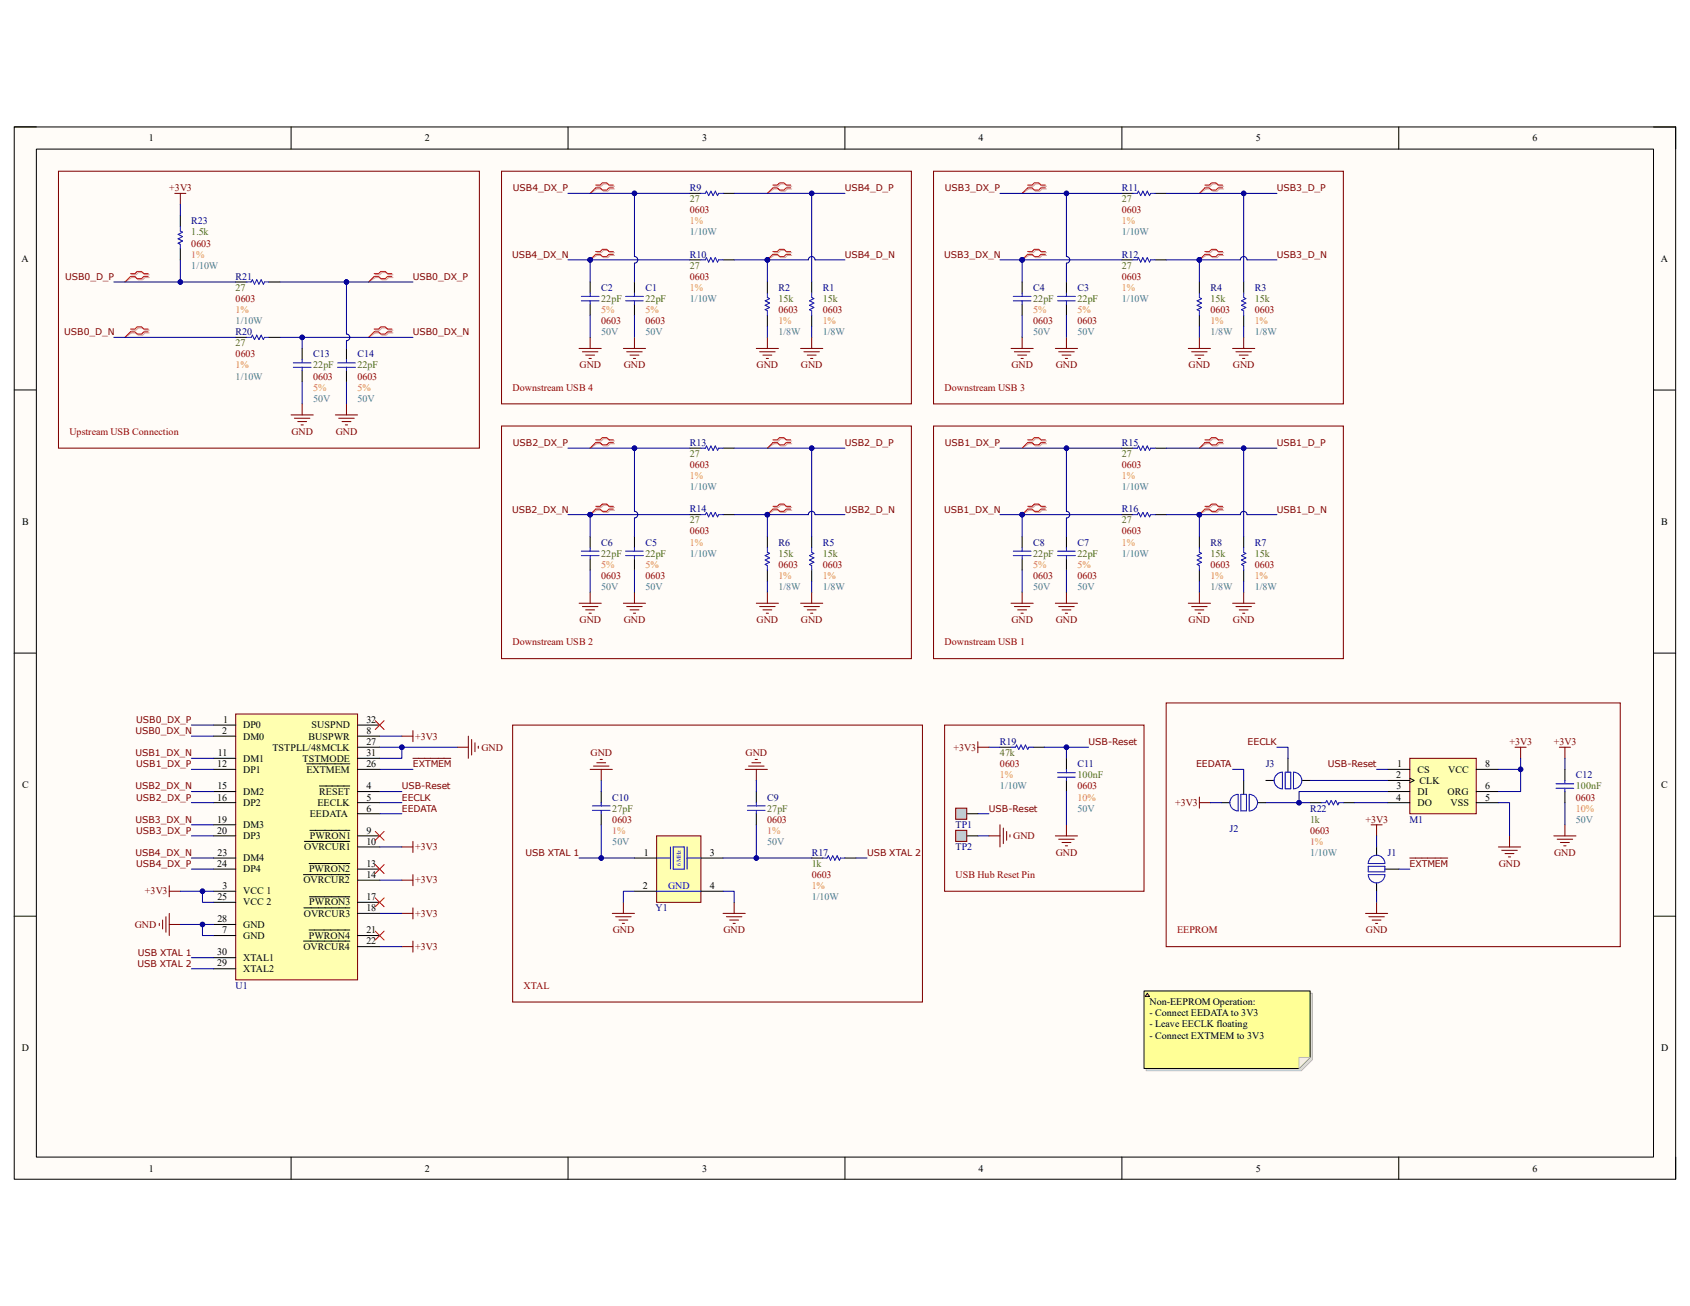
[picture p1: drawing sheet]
<svg xmlns="http://www.w3.org/2000/svg" width="279mm" height="216mm" viewBox="0 0 279 216" stroke-linecap="round" stroke-linejoin="round" font-family="sans-serif">
<path d="M2.3 21h274.7v173.9h-274.7z" fill-rule="evenodd" fill="#fffcf8"/>
<path d="M2.3 21h274.7v173.9h-274.7z" fill="none" stroke="#000" stroke-width=".17"/>
<path d="M6 24.6h267.4v166.7h-267.4z" fill-rule="evenodd" fill="#fffcf8"/>
<g fill="none" stroke="#000" stroke-width=".17">
<path d="M2.3 21h3.7M6 24.6h267.4v166.7h-267.4zM48.1 21v3.6M93.9 21v3.6M139.7 21v3.6M185.5 21v3.6M231.2 21v3.6M273.4 21h3.6v3.6M2.3 64.5h3.7M273.4 64.5h3.6M2.3 108h3.7M273.4 108h3.6"/>
<path d="M2.3 151.5h3.7M273.4 151.5h3.6M48.1 191.3v3.6M93.9 191.3v3.6M139.7 191.3v3.6M185.5 191.3v3.6M231.2 191.3v3.6M277 191.3v3.6"/>
</g>
<path d="M39 118h20.1v44h-20.1z" fill-rule="evenodd" fill="#ffffb0"/>
<g fill="none" stroke="#800000" stroke-width=".17">
<path d="M9.7 28.3h69.6v45.8h-69.6zM28.9 32h1.8M29.8 32v1.8M82.9 28.3h67.8v38.5h-67.8zM154.3 28.3h67.8v38.5h-67.8zM95.7 57.6h3.7M96.3 58.2h2.5M96.8 58.7h1.5M97.4 59.3h.4M97.6 55.8v1.8M103.1 57.6h3.6M103.6 58.2h2.6"/>
<path d="M104.2 58.7h1.4M104.7 59.3h.4M104.9 55.8v1.8M125 57.6h3.7M125.6 58.2h2.5M126.1 58.7h1.5M126.7 59.3h.3M126.9 55.8v1.8M132.4 57.6h3.6M132.9 58.2h2.6M133.5 58.7h1.4M134 59.3h.4"/>
<path d="M134.2 55.8v1.8M167.2 57.6h3.6M167.7 58.2h2.6M168.3 58.7h1.4M168.8 59.3h.4M169 55.8v1.8M174.5 57.6h3.6M175 58.2h2.6M175.6 58.7h1.4M176.1 59.3h.4M176.3 55.8v1.8M196.5 57.6h3.6"/>
<path d="M197 58.2h2.6M197.6 58.7h1.4M198.1 59.3h.4M198.3 55.8v1.8M203.8 57.6h3.6M204.3 58.2h2.6M204.9 58.7h1.4M205.4 59.3h.4M205.6 55.8v1.8M48.1 68.6h3.7M48.7 69.1h2.5M49.2 69.7h1.5"/>
<path d="M49.8 70.2h.3M50 66.8v1.8M55.4 68.6h3.7M56 69.1h2.6M56.5 69.7h1.5M57.1 70.2h.4M57.3 66.8v1.8M39 118h20.1v44h-20.1zM66.4 121.7h1.9M68.3 120.8v1.8M68.3 139.1v1.8M75.6 123.5h1.8"/>
<path d="M77.4 121.7v3.7M78 122.2v2.6M78.5 122.8v1.5M79.1 123.3v.4M26.3 152.6v.4M26.9 152.1v1.5M27.4 151.5v2.6M28 146.4v1.9M28 151v3.7M28 152.8h1.8M28 147.3h1.8M66.4 140h1.9"/>
<path d="M66.4 145.5h1.9M66.4 151h1.9M66.4 156.5h1.9M68.3 144.6v1.8M68.3 150.1v1.8M68.3 155.6v1.8"/>
</g>
<g fill="none" stroke="#000" stroke-width=".17">
<path d="M29.8 35.6v1.9M114 32h1.9M119.5 32h1.9M185.5 32h1.8M191 32h1.8M29.8 41.1v1.9M39 55.8h1.8M39 46.6h1.8M44.5 55.8h1.8M44.5 46.6h1.8M50 57.6v1.8M57.3 57.6v1.8"/>
<path d="M97.6 46.6v1.9M97.6 50.3v1.8M104.9 46.6v1.9M104.9 50.3v1.8M114 43h1.9M119.5 43h1.9M126.9 46.6v1.9M126.9 52.1v1.8M134.2 46.6v1.9M134.2 52.1v1.8M169 46.6v1.9M169 50.3v1.8"/>
<path d="M176.3 46.6v1.9M176.3 50.3v1.8M185.5 43h1.8M191 43h1.8M198.3 46.6v1.9M198.3 52.1v1.8M205.6 46.6v1.9M205.6 52.1v1.8M50 61.3v1.8M57.3 61.3v1.8M35.3 119.9h3.7M59.1 119.9h3.7"/>
<path d="M35.3 121.7h3.7M35.3 130.9h3.7M35.3 132.7h3.7M35.3 138.2h3.7M35.3 125.4h3.7M35.3 127.2h3.7M35.3 136.4h3.7M50.3 139.1h7.5M50.7 126.3h7.1M51.2 137.3h6.6M52.8 129.9h5M59.1 121.7h3.7"/>
<path d="M59.1 130.9h3.7M59.1 132.7h3.7M59.1 134.5h3.7M59.1 138.2h3.7M59.1 125.4h3.7M59.1 127.2h3.7M59.1 123.5h3.7M35.3 147.3h3.7M35.3 154.7h3.7M35.3 143.7h3.7M35.3 141.8h3.7M35.3 149.2h3.7"/>
<path d="M35.3 158.3h3.7M35.3 152.8h3.7M50.2 155.6h7.6M50.2 144.6h7.6M50.2 150.1h7.6M51.1 153.7h6.7M51.1 142.8h6.7M51.2 148.3h6.6M59.1 154.7h3.7M59.1 140h3.7M59.1 143.7h3.7M59.1 145.5h3.7"/>
<path d="M59.1 156.5h3.7M59.1 151h3.7M59.1 149.2h3.7M35.3 160.2h3.7"/>
</g>
<g fill="none" stroke="#00f" stroke-width=".17">
<path d="M29.8 37.5v.7l.4 .2-.8 .3 .8 .4-.8 .4 .8 .3-.8 .4 .4 .2v.7M115.9 32h.7l.2-.4 .4 .7 .3-.7 .4 .7 .4-.7 .3 .7 .2-.3h.7M187.3 32h.7l.2-.4 .4 .7 .3-.7 .4 .7 .4-.7 .3 .7 .2-.3h.8M40.8 55.8h.7l.2-.4 .4 .7 .3-.7 .4 .7 .4-.7 .3 .7 .2-.3h.8M40.8 46.6h.7l.2-.3 .4 .7 .3-.7 .4 .7 .4-.7 .3 .7 .2-.4h.8M48.5 60h2.9M50 59.4v.6M55.8 60h2.9M57.3 59.4v.6M96.1 49h2.9M96.1 49.7h2.9M97.6 48.5v.5"/>
<path d="M97.6 49.7v.6M103.4 49h3M103.4 49.7h3M104.9 48.5v.5M104.9 49.7v.6M115.9 43h.7l.2-.4 .4 .7 .3-.7 .4 .7 .4-.7 .3 .7 .2-.3h.7M126.9 48.5v.7l.3 .2-.7 .3 .7 .4-.7 .4 .7 .3-.7 .4 .4 .2v.7M134.2 48.5v.7l.4 .2-.8 .3 .8 .4-.8 .4 .8 .3-.8 .4 .4 .2v.7M167.5 49h2.9M167.5 49.7h2.9M169 48.5v.5M169 49.7v.6"/>
<path d="M174.8 49h3M174.8 49.7h3M176.3 48.5v.5M176.3 49.7v.6M187.3 43h.7l.2-.4 .4 .7 .3-.7 .4 .7 .4-.7 .3 .7 .2-.3h.8M198.3 48.5v.7l.3 .2-.7 .3 .7 .4-.7 .4 .7 .3-.7 .4 .4 .2v.7M205.6 48.5v.7l.4 .2-.8 .3 .8 .4-.8 .4 .8 .3-.8 .4 .4 .2v.7M48.5 60.7h2.9M50 60.7v.6M55.8 60.7h2.9M57.3 60.7v.6"/>
</g>
<path d="M21.8 54.6h.7l.4-.4h.7l.4 .4h.7M21.8 45.4h.7l.4-.3h.7l.4 .3h.7M24.7 55h-.7l-.4 .4h-.7l-.4-.4h-.7l-1.1 .8M24.7 45.9h-.7l-.4 .4h-.7l-.4-.4h-.7l-1.1 .7M62 54.6h.8l.3-.4h.8l.3 .4h.8M62 45.4h.8l.3-.3h.8l.3 .3h.8M65 55h-.8l-.3 .4h-.8l-.3-.4h-.8l-1.1 .8M65 45.9h-.8l-.3 .4h-.8l-.3-.4h-.8l-1.1 .7M98.7 41.8h.7l.4-.4h.7l.4 .4h.7M101.6 42.2h-.7l-.4 .4h-.7l-.4-.4h-.7l-1.1 .8" fill="none" stroke="#d0a19e" stroke-width=".17"/>
<g fill="none" stroke="#f00" stroke-width=".17">
<path d="M21.6 54.4h.7l.4-.4h.7l.4 .4h.7M21.6 45.2h.7l.4-.3h.7l.4 .3h.7M24.5 54.9h-.7l-.4 .3h-.7l-.4-.3h-.7l-.9 .9M24.5 45.7h-.7l-.4 .4h-.7l-.4-.4h-.7l-.9 .9M61.9 54.4h.7l.4-.4h.7l.4 .4h.7M61.9 45.2h.7l.4-.3h.7l.4 .3h.7M64.8 54.9h-.7l-.4 .3h-.7l-.4-.3h-.7l-1 .9M64.8 45.7h-.7l-.4 .4h-.7l-.4-.4h-.7l-1 .9M98.5 41.6h.7l.4-.4h.7l.4 .4h.7M101.4 42h-.7l-.4 .4h-.7l-.4-.4h-.7l-.9 1M62 119.1l1.5 1.5M63.5 119.1l-1.5 1.5"/>
<path d="M62 137.4l1.5 1.5M63.5 137.4l-1.5 1.5M62 142.9l1.5 1.5M62 148.4l1.5 1.5M62 153.9l1.5 1.5M63.5 142.9l-1.5 1.5M63.5 148.4l-1.5 1.5M63.5 153.9l-1.5 1.5"/>
</g>
<circle cx="97.6" cy="43" r=".37" fill="#000080"/>
<circle cx="97.6" cy="43" r=".37" fill="none" stroke="#000080" stroke-width=".17"/>
<path d="M98.7 30.8h.7l.4-.4h.7l.4 .4h.7M101.6 31.2h-.7l-.4 .4h-.7l-.4-.4h-.7l-1.1 .8M128 30.8h.7l.4-.4h.7l.4 .4h.7M130.9 31.2h-.7l-.4 .4h-.7l-.4-.4h-.7l-1.1 .8M128 41.8h.7l.4-.4h.7l.4 .4h.7M130.9 42.2h-.7l-.4 .4h-.7l-.4-.4h-.7l-1.1 .8" fill="none" stroke="#d0a19e" stroke-width=".17"/>
<path d="M98.5 30.6h.7l.4-.4h.7l.4 .4h.7M101.4 31.1h-.7l-.4 .3h-.7l-.4-.3h-.7l-.9 .9M127.8 30.6h.7l.4-.4h.7l.4 .4h.7M130.7 31.1h-.7l-.4 .3h-.7l-.4-.3h-.7l-.9 .9M127.8 41.6h.7l.4-.4h.7l.4 .4h.7M130.7 42h-.7l-.4 .4h-.7l-.4-.4h-.7l-.9 1" fill="none" stroke="#f00" stroke-width=".17"/>
<circle cx="126.9" cy="43" r=".37" fill="#000080"/>
<circle cx="126.9" cy="43" r=".37" fill="none" stroke="#000080" stroke-width=".17"/>
<path d="M170.1 41.8h.7l.4-.4h.7l.4 .4h.7M173 42.2h-.7l-.4 .4h-.7l-.4-.4h-.7l-1.1 .8" fill="none" stroke="#d0a19e" stroke-width=".17"/>
<path d="M169.9 41.6h.7l.4-.4h.7l.4 .4h.7M172.8 42h-.7l-.4 .4h-.7l-.4-.4h-.7l-.9 1" fill="none" stroke="#f00" stroke-width=".17"/>
<circle cx="169" cy="43" r=".37" fill="#000080"/>
<circle cx="169" cy="43" r=".37" fill="none" stroke="#000080" stroke-width=".17"/>
<path d="M170.1 30.8h.7l.4-.4h.7l.4 .4h.7M173 31.2h-.7l-.4 .4h-.7l-.4-.4h-.7l-1.1 .8M199.4 30.8h.7l.4-.4h.7l.4 .4h.7M202.3 31.2h-.7l-.4 .4h-.7l-.4-.4h-.7l-1.1 .8M199.4 41.8h.7l.4-.4h.7l.4 .4h.7M202.3 42.2h-.7l-.4 .4h-.7l-.4-.4h-.7l-1.1 .8" fill="none" stroke="#d0a19e" stroke-width=".17"/>
<path d="M169.9 30.6h.7l.4-.4h.7l.4 .4h.7M172.8 31.1h-.7l-.4 .3h-.7l-.4-.3h-.7l-.9 .9M199.2 30.6h.7l.4-.4h.7l.4 .4h.7M202.1 31.1h-.7l-.4 .3h-.7l-.4-.3h-.7l-.9 .9M199.2 41.6h.7l.4-.4h.7l.4 .4h.7M202.1 42h-.7l-.4 .4h-.7l-.4-.4h-.7l-.9 1" fill="none" stroke="#f00" stroke-width=".17"/>
<circle cx="198.3" cy="43" r=".37" fill="#000080"/>
<circle cx="198.3" cy="43" r=".37" fill="none" stroke="#000080" stroke-width=".17"/>
<path d="M114 74.1h1.9M119.5 74.1h1.9M97.6 88.7v1.9M97.6 92.4v1.8M104.9 88.7v1.9M104.9 92.4v1.8M114 85.1h1.9M119.5 85.1h1.9M126.9 88.7v1.9M126.9 94.2v1.9M134.2 88.7v1.9M134.2 94.2v1.9" fill="none" stroke="#000" stroke-width=".17"/>
<path d="M115.9 74.1h.7l.2-.4 .4 .8 .3-.8 .4 .8 .4-.8 .3 .8 .2-.4h.7M96.1 91.1h2.9M96.1 91.9h2.9M97.6 90.6v.5M97.6 91.9v.5M103.4 91.1h3M103.4 91.9h3M104.9 90.6v.5M104.9 91.9v.5M115.9 85.1h.7l.2-.4 .4 .7 .3-.7 .4 .7 .4-.7 .3 .7 .2-.3h.7M126.9 90.6v.7l.3 .2-.7 .4 .7 .3-.7 .4 .7 .3-.7 .4 .4 .2v.7M134.2 90.6v.7l.4 .2-.8 .4 .8 .3-.8 .4 .8 .3-.8 .4 .4 .2v.7" fill="none" stroke="#00f" stroke-width=".17"/>
<g fill="none" stroke="#800000" stroke-width=".17">
<path d="M82.9 70.4h67.8v38.5h-67.8zM95.7 99.7h3.7M97.6 97.9v1.8M103.1 99.7h3.6M104.9 97.9v1.8M125 99.7h3.7M126.9 97.9v1.8M132.4 99.7h3.6M134.2 97.9v1.8M96.3 100.3h2.5M96.8 100.8h1.5M97.4 101.4h.4"/>
<path d="M103.6 100.3h2.6M104.2 100.8h1.4M104.7 101.4h.4M125.6 100.3h2.5M126.1 100.8h1.5M126.7 101.4h.3M132.9 100.3h2.6M133.5 100.8h1.4M134 101.4h.4"/>
</g>
<path d="M98.7 83.9h.7l.4-.4h.7l.4 .4h.7M101.6 84.3h-.7l-.4 .4h-.7l-.4-.4h-.7l-1.1 .8" fill="none" stroke="#d0a19e" stroke-width=".17"/>
<path d="M98.5 83.7h.7l.4-.4h.7l.4 .4h.7M101.4 84.2h-.7l-.4 .3h-.7l-.4-.3h-.7l-.9 .9" fill="none" stroke="#f00" stroke-width=".17"/>
<circle cx="97.6" cy="85.1" r=".37" fill="#000080"/>
<circle cx="97.6" cy="85.1" r=".37" fill="none" stroke="#000080" stroke-width=".17"/>
<path d="M98.7 72.9h.7l.4-.4h.7l.4 .4h.7M101.6 73.4h-.7l-.4 .3h-.7l-.4-.3h-.7l-1.1 .7M128 72.9h.7l.4-.4h.7l.4 .4h.7M130.9 73.4h-.7l-.4 .3h-.7l-.4-.3h-.7l-1.1 .7M128 83.9h.7l.4-.4h.7l.4 .4h.7M130.9 84.3h-.7l-.4 .4h-.7l-.4-.4h-.7l-1.1 .8" fill="none" stroke="#d0a19e" stroke-width=".17"/>
<path d="M98.5 72.7h.7l.4-.4h.7l.4 .4h.7M101.4 73.2h-.7l-.4 .3h-.7l-.4-.3h-.7l-.9 .9M127.8 72.7h.7l.4-.4h.7l.4 .4h.7M130.7 73.2h-.7l-.4 .3h-.7l-.4-.3h-.7l-.9 .9M127.8 83.7h.7l.4-.4h.7l.4 .4h.7M130.7 84.2h-.7l-.4 .3h-.7l-.4-.3h-.7l-.9 .9" fill="none" stroke="#f00" stroke-width=".17"/>
<circle cx="126.9" cy="85.1" r=".37" fill="#000080"/>
<circle cx="126.9" cy="85.1" r=".37" fill="none" stroke="#000080" stroke-width=".17"/>
<path d="M185.5 74.1h1.8M191 74.1h1.8M169 88.7v1.9M169 92.4v1.8M176.3 88.7v1.9M176.3 92.4v1.8M185.5 85.1h1.8M191 85.1h1.8M198.3 88.7v1.9M198.3 94.2v1.9M205.6 88.7v1.9M205.6 94.2v1.9" fill="none" stroke="#000" stroke-width=".17"/>
<path d="M187.3 74.1h.7l.2-.4 .4 .8 .3-.8 .4 .8 .4-.8 .3 .8 .2-.4h.8M167.5 91.1h2.9M167.5 91.9h2.9M169 90.6v.5M169 91.9v.5M174.8 91.1h3M174.8 91.9h3M176.3 90.6v.5M176.3 91.9v.5M187.3 85.1h.7l.2-.4 .4 .7 .3-.7 .4 .7 .4-.7 .3 .7 .2-.3h.8M198.3 90.6v.7l.3 .2-.7 .4 .7 .3-.7 .4 .7 .4-.7 .3 .4 .2v.7M205.6 90.6v.7l.4 .2-.8 .4 .8 .3-.8 .4 .8 .4-.8 .3 .4 .2v.7" fill="none" stroke="#00f" stroke-width=".17"/>
<g fill="none" stroke="#800000" stroke-width=".17">
<path d="M154.3 70.4h67.8v38.5h-67.8zM167.2 99.7h3.6M169 97.9v1.8M174.5 99.7h3.6M176.3 97.9v1.8M196.5 99.7h3.6M198.3 97.9v1.8M203.8 99.7h3.6M205.6 97.9v1.8M167.7 100.3h2.6M168.3 100.8h1.4M168.8 101.4h.4"/>
<path d="M175 100.3h2.6M175.6 100.8h1.4M176.1 101.4h.4M197 100.3h2.6M197.6 100.8h1.4M198.1 101.4h.4M204.3 100.3h2.6M204.9 100.8h1.4M205.4 101.4h.4"/>
</g>
<path d="M170.1 83.9h.7l.4-.4h.7l.4 .4h.7M173 84.3h-.7l-.4 .4h-.7l-.4-.4h-.7l-1.1 .8" fill="none" stroke="#d0a19e" stroke-width=".17"/>
<path d="M169.9 83.7h.7l.4-.4h.7l.4 .4h.7M172.8 84.2h-.7l-.4 .3h-.7l-.4-.3h-.7l-.9 .9" fill="none" stroke="#f00" stroke-width=".17"/>
<circle cx="169" cy="85.1" r=".37" fill="#000080"/>
<circle cx="169" cy="85.1" r=".37" fill="none" stroke="#000080" stroke-width=".17"/>
<path d="M170.1 72.9h.7l.4-.4h.7l.4 .4h.7M173 73.4h-.7l-.4 .3h-.7l-.4-.3h-.7l-1.1 .7M199.4 72.9h.7l.4-.4h.7l.4 .4h.7M202.3 73.4h-.7l-.4 .3h-.7l-.4-.3h-.7l-1.1 .7M199.4 83.9h.7l.4-.4h.7l.4 .4h.7M202.3 84.3h-.7l-.4 .4h-.7l-.4-.4h-.7l-1.1 .8" fill="none" stroke="#d0a19e" stroke-width=".17"/>
<path d="M169.9 72.7h.7l.4-.4h.7l.4 .4h.7M172.8 73.2h-.7l-.4 .3h-.7l-.4-.3h-.7l-.9 .9M199.2 72.7h.7l.4-.4h.7l.4 .4h.7M202.1 73.2h-.7l-.4 .3h-.7l-.4-.3h-.7l-.9 .9M199.2 83.7h.7l.4-.4h.7l.4 .4h.7M202.1 84.2h-.7l-.4 .3h-.7l-.4-.3h-.7l-.9 .9" fill="none" stroke="#f00" stroke-width=".17"/>
<circle cx="198.3" cy="85.1" r=".37" fill="#000080"/>
<circle cx="198.3" cy="85.1" r=".37" fill="none" stroke="#000080" stroke-width=".17"/>
<path d="M84.8 119.9h67.7v45.8h-67.7z" fill="none" stroke="#800000" stroke-width=".17"/>
<path d="M108.6 138.2h7.3v11h-7.3z" fill-rule="evenodd" fill="#ffffb0"/>
<g fill="none" stroke="#800000" stroke-width=".17">
<path d="M97.6 127.2h3.6M98.1 126.6h2.6M98.7 126.1h1.4M99.2 125.5h.4M99.4 127.2v1.8M108.6 138.2h7.3v11h-7.3zM123.2 127.2h3.7M123.8 126.6h2.5M124.3 126.1h1.5M124.9 125.5h.3M125 127.2v1.8M249.6 138.2v1.8"/>
<path d="M250.5 123.5h1.8M251.4 123.5v1.9M256.9 138.2h3.7M257.4 138.7h2.6M257.8 123.5h1.8M258 139.3h1.5M258.5 139.8h.4M258.7 123.5v1.9M258.7 136.4v1.8M247.7 140h3.7M248.3 140.6h2.5M248.8 141.1h1.5"/>
<path d="M249.4 141.7h.3"/>
</g>
<g fill="none" stroke="#00f" stroke-width=".17">
<path d="M97.9 134h3M97.9 133.2h3M99.4 132.7v.5M99.4 134v.5M123.6 134h2.9M123.6 133.2h2.9M125 132.7v.5M125 134v.5M218.4 132.7h.8l.2-.4 .3 .8 .4-.8 .3 .8 .4-.8 .4 .8 .2-.4h.7M108.6 141.8h2.2M108.6 147.3h7.3M110.8 140v3.7"/>
<path d="M111.3 140h1.8v3.7h-1.8zM113.6 140v3.7M113.6 141.8h2.3M136 141.8h.8l.1-.3 .4 .7 .4-.7 .3 .7 .4-.7 .4 .7 .2-.4h.7"/>
</g>
<path d="M99.4 130.9v1.8M99.4 134.5v1.9M125 130.9v1.8M125 134.5v1.9M216.6 132.7h1.8M222.1 132.7h1.8M104.9 141.8h3.7M104.9 147.3h3.7M115.9 141.8h3.6M115.9 147.3h3.6M134.2 141.8h1.8M139.7 141.8h1.8" fill="none" stroke="#000" stroke-width=".17"/>
<path d="M233.1 125.4h11v9.1h-11z" fill-rule="evenodd" fill="#ffffb0"/>
<path d="M156.2 119.9h32.9v27.4h-32.9zM161.7 122.6v1.8M161.7 123.5h1.8M174.5 138.2h3.6M175 138.7h2.6M175.6 139.3h1.4M176.1 139.8h.4M176.3 136.4v1.8M198.3 131.8v1.8M198.3 132.7h1.8M233.1 125.4h11v9.1h-11z" fill="none" stroke="#800000" stroke-width=".17"/>
<path d="M159.8 134.5h1.9M202 132.7h1.3M205.6 129v2.3M207.9 132.7h1.4M229.4 127.2h3.7M229.4 129h3.7M229.4 130.9h3.7M229.4 132.7h3.7M233.1 128.7l.7 .3-.7 .4M244.1 127.2h3.6M244.1 130.9h3.6M244.1 132.7h3.6" fill="none" stroke="#000" stroke-width=".17"/>
<path d="M203.9 131.6l.8-.3v2.8a1.37 1.37 0 0 1-1.3-1 1.37 1.37 0 0 1 .5-1.5zM205.2 131.3h.9v2.8h-.9zM206.5 131.3a1.37 1.37 0 0 1 1.4 1.4 1.37 1.37 0 0 1-1.4 1.4z" fill="none" stroke="#00f" stroke-width=".17"/>
<path d="M158 133.6h1.8v1.8h-1.8z" fill-rule="evenodd" fill="#ccc"/>
<path d="M192.8 116.2h75.1v40.3h-75.1zM158 133.6h1.8v1.8h-1.8z" fill="none" stroke="#800000" stroke-width=".17"/>
<path d="M165.3 123.5h1.9M170.8 123.5h1.8M176.3 125.4v1.8M176.3 129v1.9" fill="none" stroke="#000" stroke-width=".17"/>
<path d="M167.2 123.5h.7l.2-.3 .3 .7 .4-.7 .4 .7 .3-.7 .4 .7 .2-.4h.7M174.8 127.7h3M174.8 128.5h3M176.3 127.2v.5M176.3 128.5v.5" fill="none" stroke="#00f" stroke-width=".17"/>
<path d="M18.8 55.8h20.2M46.3 55.8h22" fill="none" stroke="#000080" stroke-width=".17"/>
<circle cx="50" cy="55.8" r=".37" fill="#000080"/>
<g fill="none" stroke="#000080" stroke-width=".17">
<path d="M18.8 46.6h20.2M31.6 121.7h3.7"/>
<circle cx="50" cy="55.8" r=".37"/>
</g>
<circle cx="29.8" cy="46.6" r=".37" fill="#000080"/>
<g fill="none" stroke="#000080" stroke-width=".17">
<path d="M46.3 46.6h22"/>
<circle cx="29.8" cy="46.6" r=".37"/>
</g>
<circle cx="57.3" cy="46.6" r=".37" fill="#000080"/>
<g fill="none" stroke="#000080" stroke-width=".17">
<path d="M29.8 43v3.6M31.6 119.9h3.7"/>
<circle cx="57.3" cy="46.6" r=".37"/>
</g>
<circle cx="29.8" cy="46.6" r=".37" fill="#000080"/>
<g fill="none" stroke="#000080" stroke-width=".17">
<path d="M29.8 33.8v1.8M50 55.8v1.8"/>
<circle cx="29.8" cy="46.6" r=".37"/>
</g>
<circle cx="50" cy="55.8" r=".37" fill="#000080"/>
<g fill="none" stroke="#000080" stroke-width=".17">
<path d="M57.3 46.6v8.6a.55 .55 0 0 1 .5 .6 .55 .55 0 0 1-.5 .5v1.3M50 63.1v3.7"/>
<circle cx="50" cy="55.8" r=".37"/>
</g>
<circle cx="57.3" cy="46.6" r=".37" fill="#000080"/>
<g fill="none" stroke="#000080" stroke-width=".17">
<path d="M57.3 63.1v3.7M62.8 123.5h3.6v1.9h-3.6M62.8 127.2h5.5"/>
<circle cx="57.3" cy="46.6" r=".37"/>
</g>
<circle cx="66.4" cy="123.5" r=".37" fill="#000080"/>
<g fill="none" stroke="#000080" stroke-width=".17">
<path d="M66.4 123.5h9.2"/>
<circle cx="66.4" cy="123.5" r=".37"/>
</g>
<circle cx="66.4" cy="123.5" r=".37" fill="#000080"/>
<g fill="none" stroke="#000080" stroke-width=".17">
<path d="M62.8 121.7h3.6M29.8 152.8h5.5M62.8 140h3.6M62.8 145.5h3.6M62.8 156.5h3.6M62.8 151h3.6"/>
<circle cx="66.4" cy="123.5" r=".37"/>
</g>
<circle cx="33.5" cy="152.8" r=".37" fill="#000080"/>
<g fill="none" stroke="#000080" stroke-width=".17">
<path d="M33.5 152.8v1.9h1.8"/>
<circle cx="33.5" cy="152.8" r=".37"/>
</g>
<circle cx="33.5" cy="152.8" r=".37" fill="#000080"/>
<g fill="none" stroke="#000080" stroke-width=".17">
<path d="M29.8 147.3h5.5"/>
<circle cx="33.5" cy="152.8" r=".37"/>
</g>
<circle cx="33.5" cy="147.3" r=".37" fill="#000080"/>
<g fill="none" stroke="#000080" stroke-width=".17">
<path d="M33.5 147.3v1.9h1.8"/>
<circle cx="33.5" cy="147.3" r=".37"/>
</g>
<circle cx="33.5" cy="147.3" r=".37" fill="#000080"/>
<g fill="none" stroke="#000080" stroke-width=".17">
<path d="M93.9 32h20.1"/>
<circle cx="33.5" cy="147.3" r=".37"/>
</g>
<circle cx="104.9" cy="32" r=".37" fill="#000080"/>
<g fill="none" stroke="#000080" stroke-width=".17">
<path d="M93.9 43h20.1"/>
<circle cx="104.9" cy="32" r=".37"/>
</g>
<circle cx="97.6" cy="43" r=".37" fill="#000080"/>
<g fill="none" stroke="#000080" stroke-width=".17">
<path d="M97.6 43v3.6"/>
<circle cx="97.6" cy="43" r=".37"/>
</g>
<circle cx="97.6" cy="43" r=".37" fill="#000080"/>
<g fill="none" stroke="#000080" stroke-width=".17">
<path d="M104.9 32v10.4a.55 .55 0 0 1 .5 .6 .55 .55 0 0 1-.5 .5v3.1"/>
<circle cx="97.6" cy="43" r=".37"/>
</g>
<circle cx="104.9" cy="32" r=".37" fill="#000080"/>
<g fill="none" stroke="#000080" stroke-width=".17">
<path d="M97.6 52.1v3.7M104.9 52.1v3.7M121.4 43h5.5v3.6"/>
<circle cx="104.9" cy="32" r=".37"/>
</g>
<circle cx="126.9" cy="43" r=".37" fill="#000080"/>
<g fill="none" stroke="#000080" stroke-width=".17">
<path d="M121.4 32h12.8v14.6M126.9 53.9v1.9"/>
<circle cx="126.9" cy="43" r=".37"/>
</g>
<circle cx="134.2" cy="32" r=".37" fill="#000080"/>
<g fill="none" stroke="#000080" stroke-width=".17">
<path d="M126.9 43h6.7a.55 .55 0 0 1 .6-.6 .55 .55 0 0 1 .5 .6h5M134.2 53.9v1.9"/>
<circle cx="134.2" cy="32" r=".37"/>
</g>
<circle cx="126.9" cy="43" r=".37" fill="#000080"/>
<g fill="none" stroke="#000080" stroke-width=".17">
<path d="M134.2 32h5.5"/>
<circle cx="126.9" cy="43" r=".37"/>
</g>
<circle cx="134.2" cy="32" r=".37" fill="#000080"/>
<g fill="none" stroke="#000080" stroke-width=".17">
<path d="M165.3 32h20.2"/>
<circle cx="134.2" cy="32" r=".37"/>
</g>
<circle cx="176.3" cy="32" r=".37" fill="#000080"/>
<g fill="none" stroke="#000080" stroke-width=".17">
<path d="M165.3 43h20.2"/>
<circle cx="176.3" cy="32" r=".37"/>
</g>
<circle cx="169" cy="43" r=".37" fill="#000080"/>
<g fill="none" stroke="#000080" stroke-width=".17">
<path d="M169 43v3.6"/>
<circle cx="169" cy="43" r=".37"/>
</g>
<circle cx="169" cy="43" r=".37" fill="#000080"/>
<g fill="none" stroke="#000080" stroke-width=".17">
<path d="M176.3 32v10.4a.55 .55 0 0 1 .6 .6 .55 .55 0 0 1-.6 .5v3.1"/>
<circle cx="169" cy="43" r=".37"/>
</g>
<circle cx="176.3" cy="32" r=".37" fill="#000080"/>
<g fill="none" stroke="#000080" stroke-width=".17">
<path d="M169 52.1v3.7M176.3 52.1v3.7M192.8 43h5.5v3.6"/>
<circle cx="176.3" cy="32" r=".37"/>
</g>
<circle cx="198.3" cy="43" r=".37" fill="#000080"/>
<g fill="none" stroke="#000080" stroke-width=".17">
<path d="M192.8 32h12.8v14.6M198.3 53.9v1.9"/>
<circle cx="198.3" cy="43" r=".37"/>
</g>
<circle cx="205.6" cy="32" r=".37" fill="#000080"/>
<g fill="none" stroke="#000080" stroke-width=".17">
<path d="M198.3 43h6.8a.55 .55 0 0 1 .5-.6 .55 .55 0 0 1 .6 .6h4.9M205.6 53.9v1.9"/>
<circle cx="205.6" cy="32" r=".37"/>
</g>
<circle cx="198.3" cy="43" r=".37" fill="#000080"/>
<g fill="none" stroke="#000080" stroke-width=".17">
<path d="M205.6 32h5.5"/>
<circle cx="198.3" cy="43" r=".37"/>
</g>
<circle cx="205.6" cy="32" r=".37" fill="#000080"/>
<g fill="none" stroke="#000080" stroke-width=".17">
<path d="M93.9 74.1h20.1"/>
<circle cx="205.6" cy="32" r=".37"/>
</g>
<circle cx="104.9" cy="74.1" r=".37" fill="#000080"/>
<g fill="none" stroke="#000080" stroke-width=".17">
<path d="M93.9 85.1h20.1"/>
<circle cx="104.9" cy="74.1" r=".37"/>
</g>
<circle cx="97.6" cy="85.1" r=".37" fill="#000080"/>
<g fill="none" stroke="#000080" stroke-width=".17">
<path d="M97.6 85.1v3.6"/>
<circle cx="97.6" cy="85.1" r=".37"/>
</g>
<circle cx="97.6" cy="85.1" r=".37" fill="#000080"/>
<g fill="none" stroke="#000080" stroke-width=".17">
<path d="M104.9 74.1v10.4a.55 .55 0 0 1 .5 .6 .55 .55 0 0 1-.5 .5v3.1"/>
<circle cx="97.6" cy="85.1" r=".37"/>
</g>
<circle cx="104.9" cy="74.1" r=".37" fill="#000080"/>
<g fill="none" stroke="#000080" stroke-width=".17">
<path d="M97.6 94.2v3.7M104.9 94.2v3.7M121.4 85.1h5.5v3.6"/>
<circle cx="104.9" cy="74.1" r=".37"/>
</g>
<circle cx="126.9" cy="85.1" r=".37" fill="#000080"/>
<g fill="none" stroke="#000080" stroke-width=".17">
<path d="M121.4 74.1h12.8v14.6M126.9 96.1v1.8"/>
<circle cx="126.9" cy="85.1" r=".37"/>
</g>
<circle cx="134.2" cy="74.1" r=".37" fill="#000080"/>
<g fill="none" stroke="#000080" stroke-width=".17">
<path d="M126.9 85.1h6.7a.55 .55 0 0 1 .6-.6 .55 .55 0 0 1 .5 .6h5M134.2 96.1v1.8"/>
<circle cx="134.2" cy="74.1" r=".37"/>
</g>
<circle cx="126.9" cy="85.1" r=".37" fill="#000080"/>
<g fill="none" stroke="#000080" stroke-width=".17">
<path d="M134.2 74.1h5.5"/>
<circle cx="126.9" cy="85.1" r=".37"/>
</g>
<circle cx="134.2" cy="74.1" r=".37" fill="#000080"/>
<g fill="none" stroke="#000080" stroke-width=".17">
<path d="M165.3 74.1h20.2"/>
<circle cx="134.2" cy="74.1" r=".37"/>
</g>
<circle cx="176.3" cy="74.1" r=".37" fill="#000080"/>
<g fill="none" stroke="#000080" stroke-width=".17">
<path d="M165.3 85.1h20.2"/>
<circle cx="176.3" cy="74.1" r=".37"/>
</g>
<circle cx="169" cy="85.1" r=".37" fill="#000080"/>
<g fill="none" stroke="#000080" stroke-width=".17">
<path d="M169 85.1v3.6"/>
<circle cx="169" cy="85.1" r=".37"/>
</g>
<circle cx="169" cy="85.1" r=".37" fill="#000080"/>
<g fill="none" stroke="#000080" stroke-width=".17">
<path d="M176.3 74.1v10.4a.55 .55 0 0 1 .6 .6 .55 .55 0 0 1-.6 .5v3.1"/>
<circle cx="169" cy="85.1" r=".37"/>
</g>
<circle cx="176.3" cy="74.1" r=".37" fill="#000080"/>
<g fill="none" stroke="#000080" stroke-width=".17">
<path d="M169 94.2v3.7M176.3 94.2v3.7M192.8 85.1h5.5v3.6"/>
<circle cx="176.3" cy="74.1" r=".37"/>
</g>
<circle cx="198.3" cy="85.1" r=".37" fill="#000080"/>
<g fill="none" stroke="#000080" stroke-width=".17">
<path d="M192.8 74.1h12.8v14.6M198.3 96.1v1.8"/>
<circle cx="198.3" cy="85.1" r=".37"/>
</g>
<circle cx="205.6" cy="74.1" r=".37" fill="#000080"/>
<g fill="none" stroke="#000080" stroke-width=".17">
<path d="M198.3 85.1h6.8a.55 .55 0 0 1 .5-.6 .55 .55 0 0 1 .6 .6h4.9M205.6 96.1v1.8"/>
<circle cx="205.6" cy="74.1" r=".37"/>
</g>
<circle cx="198.3" cy="85.1" r=".37" fill="#000080"/>
<g fill="none" stroke="#000080" stroke-width=".17">
<path d="M205.6 74.1h5.5"/>
<circle cx="198.3" cy="85.1" r=".37"/>
</g>
<circle cx="205.6" cy="74.1" r=".37" fill="#000080"/>
<g fill="none" stroke="#000080" stroke-width=".17">
<path d="M99.4 136.4v5.4h-3.7"/>
<circle cx="205.6" cy="74.1" r=".37"/>
</g>
<circle cx="99.4" cy="141.8" r=".37" fill="#000080"/>
<g fill="none" stroke="#000080" stroke-width=".17">
<path d="M99.4 129v1.9M125 136.4v5.4h9.2"/>
<circle cx="99.4" cy="141.8" r=".37"/>
</g>
<circle cx="125" cy="141.8" r=".37" fill="#000080"/>
<g fill="none" stroke="#000080" stroke-width=".17">
<path d="M125 129v1.9M99.4 141.8h5.5M141.5 141.8h1.8"/>
<circle cx="125" cy="141.8" r=".37"/>
</g>
<circle cx="99.4" cy="141.8" r=".37" fill="#000080"/>
<g fill="none" stroke="#000080" stroke-width=".17">
<path d="M119.5 141.8h5.5"/>
<circle cx="99.4" cy="141.8" r=".37"/>
</g>
<circle cx="125" cy="141.8" r=".37" fill="#000080"/>
<g fill="none" stroke="#000080" stroke-width=".17">
<path d="M31.6 125.4h3.7M31.6 127.2h3.7M31.6 130.9h3.7M31.6 132.7h3.7M31.6 138.2h3.7M31.6 136.4h3.7M251.4 125.4v1.8h-3.7M31.6 158.3h3.7M31.6 143.7h3.7M31.6 141.8h3.7M31.6 160.2h3.7"/>
<circle cx="125" cy="141.8" r=".37"/>
</g>
<circle cx="251.4" cy="127.2" r=".37" fill="#000080"/>
<g fill="none" stroke="#000080" stroke-width=".17">
<path d="M251.4 127.2v3.7h-3.7"/>
<circle cx="251.4" cy="127.2" r=".37"/>
</g>
<circle cx="251.4" cy="127.2" r=".37" fill="#000080"/>
<g fill="none" stroke="#000080" stroke-width=".17">
<path d="M209.3 132.7h7.3M223.9 132.7h5.5M247.7 132.7h1.9v5.5M258.7 125.4v1.8M258.7 132.7v3.7"/>
<circle cx="251.4" cy="127.2" r=".37"/>
</g>
<circle cx="214.8" cy="132.7" r=".37" fill="#000080"/>
<g fill="none" stroke="#000080" stroke-width=".17">
<path d="M163.5 123.5h1.8M172.6 123.5h7.4M176.3 130.9v5.5M200.1 132.7h1.9M203.8 127.2h1.8v1.8M227.6 127.2h1.8"/>
<circle cx="214.8" cy="132.7" r=".37"/>
</g>
<circle cx="176.3" cy="123.5" r=".37" fill="#000080"/>
<g fill="none" stroke="#000080" stroke-width=".17">
<path d="M176.3 123.5v1.9"/>
<circle cx="176.3" cy="123.5" r=".37"/>
</g>
<circle cx="176.3" cy="123.5" r=".37" fill="#000080"/>
<g fill="none" stroke="#000080" stroke-width=".17">
<path d="M62.8 134.5h3.6M62.8 130.9h3.6M62.8 132.7h3.6M161.7 134.5h1.8M229.4 130.9h-14.6v1.8"/>
<circle cx="176.3" cy="123.5" r=".37"/>
</g>
<circle cx="214.8" cy="132.7" r=".37" fill="#000080"/>
<g fill="none" stroke="#000080" stroke-width=".17">
<path d="M211.1 123.5h1.8v1.9M216.6 129h12.8M227.6 138.2v1.8M104.9 147.3h-1.8v1.9M119.5 147.3h1.9v1.9M227.6 147.3v1.9M231.2 143.7h1.9"/>
<circle cx="214.8" cy="132.7" r=".37"/>
</g>
<path d="M159.8 138.2h1.9M209.3 129h1.4M212.9 125.4v2.3M215.2 129h1.4M258.7 127.2v1.8M258.7 130.9v1.8M227.6 140v1.4M227.6 146v1.3M229 143.7h2.2" fill="none" stroke="#000" stroke-width=".17"/>
<path d="M210.9 128.2l.7-.5h.4v2.7a1.37 1.37 0 0 1-1.1-2.2zM212.5 127.7h.9v2.7h-.9zM213.8 127.7a1.37 1.37 0 0 1 1.4 1.3 1.37 1.37 0 0 1-1.4 1.4zM257.2 129.6h3M257.2 130.3h3M258.7 129v.6M258.7 130.3v.6M226.2 144.6h2.8a1.38 1.38 0 0 1-1.4 1.4 1.38 1.38 0 0 1-1.4-1.4zM226.2 143.2h2.8v.9h-2.8zM226.5 141.9a1.37 1.37 0 0 1 1.5-.4 1.37 1.37 0 0 1 1 1.3h-2.8z" fill="none" stroke="#00f" stroke-width=".17"/>
<g fill="none" stroke="#800000" stroke-width=".17">
<path d="M68.3 125.4h6.2M226.7 136.4h1.8M227.6 136.4v1.8M101.2 151h3.7M101.8 151.5h2.5M102.3 152.1h1.5M102.9 152.6h.3M103.1 149.2v1.8M119.5 151h3.7M120.1 151.5h2.6M120.6 152.1h1.5M121.2 152.6h.4"/>
<path d="M121.4 149.2v1.8M225.8 151h3.6M226.3 151.6h2.6M226.9 152.1h1.4M227.4 152.7h.4M227.6 149.2v1.8M233.1 141.8h6.2"/>
</g>
<path d="M158 137.3h1.8v1.8h-1.8z" fill-rule="evenodd" fill="#ccc"/>
<path d="M158 137.3h1.8v1.8h-1.8zM163.5 138.2h1.8M165.3 136.4v3.6M165.9 136.9v2.6M166.4 137.4v1.5M167 138v.4" fill="none" stroke="#800000" stroke-width=".17"/>
<path d="M161.7 138.2h1.8" fill="none" stroke="#000080" stroke-width=".17"/>
<path d="M189.5 164.2h27.5v11l-1.9 1.8h-25.6z" fill-rule="evenodd" fill="#e0ddd7"/>
<path d="M189.5 164.2h27.5v11l-1.9 1.8h-25.6z" fill="none" stroke="#bfbdba" stroke-width=".17"/>
<path d="M189.1 163.8h27.5v11l-1.8 1.8h-25.7z" fill-rule="evenodd" fill="#ffff96"/>
<path d="M189.1 163.8h27.5v11l-1.8 1.8h-25.7z" fill="none" stroke="#000" stroke-width=".17"/>
<path d="M214.8 174.8h1.8l-1.8 1.8z" fill="#f2f0d8"/>
<path d="M214.8 174.8h1.8l-1.8 1.8z" fill="none" stroke="#bfbdba" stroke-width=".17"/>
<path d="M189.7 164.2l.3 .5h-.7z" fill="#ffcc78"/>
<path d="M189.7 164.2l.3 .5h-.7z" fill="none" stroke="#300" stroke-width=".17"/>
<g font-size="1.7">
<text x="24.6" y="23.4">1</text>
<text x="70.2" y="23.4">2</text>
<text x="116.1" y="23.4">3</text>
<text x="161.8" y="23.4">4</text>
<text x="207.6" y="23.4">5</text>
<text x="253.4" y="23.4">6</text>
<text x="3.6" y="43.3">A</text>
<text x="274.6" y="43.3">A</text>
<text x="3.6" y="86.7">B</text>
<text x="274.7" y="86.7">B</text>
<text x="36.9" y="119.5">1</text>
<text x="60.6" y="119.5">32</text>
<text x="36" y="125">11</text>
<text x="36.7" y="121.3">2</text>
<text x="40.2" y="120.4">DP0</text>
<text x="40.2" y="122.3">DM0</text>
<text x="40.2" y="125.9">DM1</text>
<text x="45" y="124.1">TSTPLL/48MCLK</text>
<text x="50" y="125.9">TSTMODE</text>
<text x="51" y="122.3">BUSPWR</text>
<text x="51.5" y="120.4">SUSPND</text>
<text x="60.6" y="121.3">8</text>
<text x="60.6" y="125">31</text>
<text x="60.6" y="123.1">27</text>
<text x="3.6" y="130.3">C</text>
<text x="35.9" y="126.8">12</text>
<text x="35.9" y="130.5">15</text>
<text x="40.2" y="127.7">DP1</text>
<text x="40.2" y="131.4">DM2</text>
<text x="50.7" y="127.7">EXTMEM</text>
<text x="52.8" y="131.4">RESET</text>
<text x="60.6" y="130.5">4</text>
<text x="60.6" y="126.8">26</text>
<text x="230.8" y="128.7">2</text>
<text x="230.9" y="130.5">3</text>
<text x="231" y="126.8">1</text>
<text x="234.4" y="127.7">CS</text>
<text x="234.4" y="131.4">DI</text>
<text x="234.7" y="129.6">CLK</text>
<text x="239.3" y="131.4">ORG</text>
<text x="239.4" y="127.7">VCC</text>
<text x="245.5" y="126.8">8</text>
<text x="245.5" y="130.5">6</text>
<text x="274.7" y="130.3">C</text>
<text x="35.9" y="132.3">16</text>
<text x="35.9" y="137.8">20</text>
<text x="35.9" y="136">19</text>
<text x="40.2" y="133.2">DP2</text>
<text x="40.2" y="136.9">DM3</text>
<text x="51.2" y="135">EEDATA</text>
<text x="52.5" y="133.2">EECLK</text>
<text x="60.6" y="132.3">5</text>
<text x="60.6" y="134.2">6</text>
<text x="60.6" y="137.8">9</text>
<text x="230.8" y="132.3">4</text>
<text x="234.4" y="133.2">DO</text>
<text x="239.8" y="133.2">VSS</text>
<text x="245.5" y="132.3">5</text>
<text x="35.9" y="143.3">24</text>
<text x="36" y="141.5">23</text>
<text x="40.2" y="142.4">DM4</text>
<text x="40.2" y="138.7">DP3</text>
<text x="50.3" y="140.5">OVRCUR1</text>
<text x="51.2" y="138.7">PWRON1</text>
<text x="60.6" y="139.7">10</text>
<text x="60.6" y="143.3">13</text>
<text x="106.5" y="141.5">1</text>
<text x="117.3" y="141.5">3</text>
<text x="35.9" y="148.8">25</text>
<text x="36.8" y="147">3</text>
<text x="40.2" y="147.9">VCC 1</text>
<text x="40.2" y="144.2">DP4</text>
<text x="40.2" y="149.7">VCC 2</text>
<text x="50.2" y="146">OVRCUR2</text>
<text x="51.1" y="144.2">PWRON2</text>
<text x="51.1" y="149.7">PWRON3</text>
<text x="60.6" y="145.1">14</text>
<text x="60.6" y="148.8">17</text>
<text x="106.3" y="147">2</text>
<text x="117.3" y="147">4</text>
<text x="35.9" y="152.4">28</text>
<text x="36.7" y="154.3">7</text>
<text x="40.2" y="155.2">GND</text>
<text x="40.2" y="153.4">GND</text>
<text x="50.2" y="151.6">OVRCUR3</text>
<text x="51.1" y="155.2">PWRON4</text>
<text x="60.6" y="154.3">21</text>
<text x="60.6" y="150.6">18</text>
<text x="35.9" y="157.9">30</text>
<text x="35.9" y="159.8">29</text>
<text x="40.2" y="158.9">XTAL1</text>
<text x="40.2" y="160.7">XTAL2</text>
<text x="50.2" y="157">OVRCUR4</text>
<text x="60.6" y="156.1">22</text>
<text x="190" y="166.2">Non-EEPROM Operation:</text>
<text x="3.6" y="173.7">D</text>
<text x="190" y="168">- Connect EEDATA to 3V3</text>
<text x="190" y="169.8">- Leave EECLK floating</text>
<text x="190" y="171.7">- Connect EXTMEM to 3V3</text>
<text x="274.6" y="173.7">D</text>
<text x="24.6" y="193.7">1</text>
<text x="70.2" y="193.7">2</text>
<text x="116.1" y="193.7">3</text>
<text x="161.8" y="193.7">4</text>
<text x="207.6" y="193.7">5</text>
<text x="253.4" y="193.7">6</text>
</g>
<g font-size="1.7" fill="#800000">
<text x="28" y="31.6">+3V3</text>
<text x="95.8" y="60.9">GND</text>
<text x="103.1" y="60.9">GND</text>
<text x="125.1" y="60.9">GND</text>
<text x="132.4" y="60.9">GND</text>
<text x="167.2" y="60.9">GND</text>
<text x="174.5" y="60.9">GND</text>
<text x="196.5" y="60.9">GND</text>
<text x="203.8" y="60.9">GND</text>
<text x="48.2" y="71.9">GND</text>
<text x="55.5" y="71.9">GND</text>
<text x="95.8" y="103">GND</text>
<text x="103.1" y="103">GND</text>
<text x="125.1" y="103">GND</text>
<text x="132.4" y="103">GND</text>
<text x="167.2" y="103">GND</text>
<text x="174.5" y="103">GND</text>
<text x="196.5" y="103">GND</text>
<text x="203.8" y="103">GND</text>
<text x="68.6" y="122.3">+3V3</text>
<text x="79.6" y="124.1">GND</text>
<text x="97.6" y="125">GND</text>
<text x="123.3" y="125">GND</text>
<text x="157.6" y="124.1">+3V3</text>
<text x="249.6" y="123.1">+3V3</text>
<text x="256.9" y="123.1">+3V3</text>
<text x="194.3" y="133.2">+3V3</text>
<text x="225.8" y="136">+3V3</text>
<text x="68.6" y="140.5">+3V3</text>
<text x="167.5" y="138.7">GND</text>
<text x="174.5" y="141.5">GND</text>
<text x="247.8" y="143.3">GND</text>
<text x="256.9" y="141.5">GND</text>
<text x="24" y="147.9">+3V3</text>
<text x="68.6" y="146">+3V3</text>
<text x="22.3" y="153.4">GND</text>
<text x="68.6" y="151.6">+3V3</text>
<text x="101.3" y="154.3">GND</text>
<text x="119.6" y="154.3">GND</text>
<text x="225.8" y="154.3">GND</text>
<text x="68.6" y="157">+3V3</text>
</g>
<g font-size="1.7" fill="#38761d">
<text x="114" y="33.4">27</text>
<text x="185.5" y="33.4">27</text>
<text x="31.6" y="38.9">1.5k</text>
<text x="114" y="44.4">27</text>
<text x="185.5" y="44.4">27</text>
<text x="38.9" y="48.1">27</text>
<text x="99.4" y="49.9">22pF</text>
<text x="106.7" y="49.9">22pF</text>
<text x="128.7" y="49.9">15k</text>
<text x="136" y="49.9">15k</text>
<text x="170.8" y="49.9">22pF</text>
<text x="178.1" y="49.9">22pF</text>
<text x="200.1" y="49.9">15k</text>
<text x="207.4" y="49.9">15k</text>
<text x="38.9" y="57.2">27</text>
<text x="51.8" y="60.9">22pF</text>
<text x="59.1" y="60.9">22pF</text>
<text x="114" y="75.6">27</text>
<text x="185.5" y="75.6">27</text>
<text x="114" y="86.5">27</text>
<text x="185.5" y="86.5">27</text>
<text x="99.4" y="92">22pF</text>
<text x="106.7" y="92">22pF</text>
<text x="128.7" y="92">15k</text>
<text x="136" y="92">15k</text>
<text x="170.8" y="92">22pF</text>
<text x="178.1" y="92">22pF</text>
<text x="200.1" y="92">15k</text>
<text x="207.4" y="92">15k</text>
<text x="165.3" y="125">47k</text>
<text x="178.1" y="128.7">100nF</text>
<text x="260.5" y="130.5">100nF</text>
<text x="101.2" y="134.2">27pF</text>
<text x="126.8" y="134.2">27pF</text>
<text x="216.6" y="136">1k</text>
<text x="134.2" y="143.3">1k</text>
</g>
<g font-size="1.7" fill="#980000">
<text x="114" y="35.3">0603</text>
<text x="185.5" y="35.3">0603</text>
<text x="31.6" y="40.8">0603</text>
<text x="114" y="46.2">0603</text>
<text x="185.5" y="46.2">0603</text>
<text x="38.9" y="49.9">0603</text>
<text x="99.4" y="53.6">0603</text>
<text x="106.7" y="53.6">0603</text>
<text x="128.7" y="51.7">0603</text>
<text x="136" y="51.7">0603</text>
<text x="170.8" y="53.6">0603</text>
<text x="178.1" y="53.6">0603</text>
<text x="200.1" y="51.7">0603</text>
<text x="207.4" y="51.7">0603</text>
<text x="38.9" y="59.1">0603</text>
<text x="51.8" y="62.7">0603</text>
<text x="59.1" y="62.7">0603</text>
<text x="84.8" y="64.6">Downstream USB 4</text>
<text x="156.2" y="64.6">Downstream USB 3</text>
<text x="11.5" y="71.9">Upstream USB Connection</text>
<text x="114" y="77.4">0603</text>
<text x="185.5" y="77.4">0603</text>
<text x="114" y="88.3">0603</text>
<text x="185.5" y="88.3">0603</text>
<text x="99.4" y="95.7">0603</text>
<text x="106.7" y="95.7">0603</text>
<text x="128.7" y="93.9">0603</text>
<text x="136" y="93.9">0603</text>
<text x="170.8" y="95.7">0603</text>
<text x="178.1" y="95.7">0603</text>
<text x="200.1" y="93.9">0603</text>
<text x="207.4" y="93.9">0603</text>
<text x="84.8" y="106.7">Downstream USB 2</text>
<text x="156.2" y="106.7">Downstream USB 1</text>
<text x="165.3" y="126.8">0603</text>
<text x="178.1" y="130.5">0603</text>
<text x="101.2" y="136">0603</text>
<text x="126.8" y="136">0603</text>
<text x="216.6" y="137.8">0603</text>
<text x="260.5" y="132.3">0603</text>
<text x="134.2" y="145.1">0603</text>
<text x="158" y="145.1">USB Hub Reset Pin</text>
<text x="194.6" y="154.3">EEPROM</text>
<text x="86.6" y="163.4">XTAL</text>
</g>
<g font-size="1.7" fill="#000080">
<text x="114" y="31.6">R9</text>
<text x="185.5" y="31.6">R11</text>
<text x="31.6" y="37.1">R23</text>
<text x="38.9" y="46.2">R21</text>
<text x="114" y="42.6">R10</text>
<text x="185.5" y="42.6">R12</text>
<text x="99.4" y="48.1">C2</text>
<text x="106.7" y="48.1">C1</text>
<text x="128.7" y="48.1">R2</text>
<text x="136" y="48.1">R1</text>
<text x="170.8" y="48.1">C4</text>
<text x="178.1" y="48.1">C3</text>
<text x="200.1" y="48.1">R4</text>
<text x="207.4" y="48.1">R3</text>
<text x="38.9" y="55.4">R20</text>
<text x="51.8" y="59.1">C13</text>
<text x="59.1" y="59.1">C14</text>
<text x="114" y="73.7">R13</text>
<text x="185.5" y="73.7">R15</text>
<text x="114" y="84.7">R14</text>
<text x="185.5" y="84.7">R16</text>
<text x="99.4" y="90.2">C6</text>
<text x="106.7" y="90.2">C5</text>
<text x="128.7" y="90.2">R6</text>
<text x="136" y="90.2">R5</text>
<text x="170.8" y="90.2">C8</text>
<text x="178.1" y="90.2">C7</text>
<text x="200.1" y="90.2">R8</text>
<text x="207.4" y="90.2">R7</text>
<text x="165.3" y="123.1">R19</text>
<text x="178.1" y="126.8">C11</text>
<text x="209.3" y="126.8">J3</text>
<text x="260.5" y="128.7">C12</text>
<text x="101.2" y="132.3">C10</text>
<text x="126.8" y="132.3">C9</text>
<text x="158" y="136.9">TP1</text>
<text x="203.3" y="137.5">J2</text>
<text x="216.6" y="134.2">R22</text>
<text x="233" y="136">M1</text>
<text x="134.2" y="141.5">R17</text>
<text x="158" y="140.5">TP2</text>
<text x="229.4" y="141.5">J1</text>
<text x="108.4" y="150.6">Y1</text>
<text x="38.9" y="163.4">U1</text>
</g>
<g font-size="1.7" fill="#45818e">
<text x="114" y="38.9">1/10W</text>
<text x="185.5" y="38.9">1/10W</text>
<text x="31.6" y="44.4">1/10W</text>
<text x="38.9" y="53.6">1/10W</text>
<text x="114" y="49.9">1/10W</text>
<text x="185.5" y="49.9">1/10W</text>
<text x="99.4" y="55.4">50V</text>
<text x="106.7" y="55.4">50V</text>
<text x="128.7" y="55.4">1/8W</text>
<text x="136" y="55.4">1/8W</text>
<text x="170.8" y="55.4">50V</text>
<text x="178.1" y="55.4">50V</text>
<text x="200.1" y="55.4">1/8W</text>
<text x="207.4" y="55.4">1/8W</text>
<text x="38.9" y="62.7">1/10W</text>
<text x="51.8" y="66.4">50V</text>
<text x="59.1" y="66.4">50V</text>
<text x="114" y="81">1/10W</text>
<text x="185.5" y="81">1/10W</text>
<text x="114" y="92">1/10W</text>
<text x="185.5" y="92">1/10W</text>
<text x="99.4" y="97.5">50V</text>
<text x="106.7" y="97.5">50V</text>
<text x="128.7" y="97.5">1/8W</text>
<text x="136" y="97.5">1/8W</text>
<text x="170.8" y="97.5">50V</text>
<text x="178.1" y="97.5">50V</text>
<text x="200.1" y="97.5">1/8W</text>
<text x="207.4" y="97.5">1/8W</text>
<text x="165.3" y="130.5">1/10W</text>
<text x="178.1" y="134.2">50V</text>
<text x="260.5" y="136">50V</text>
<text x="101.2" y="139.7">50V</text>
<text x="126.8" y="139.7">50V</text>
<text x="216.6" y="141.5">1/10W</text>
<text x="134.2" y="148.8">1/10W</text>
</g>
<g font-size="1.7" fill="#f90">
<text x="114" y="37.1">1%</text>
<text x="185.5" y="37.1">1%</text>
<text x="31.6" y="42.6">1%</text>
<text x="38.9" y="51.7">1%</text>
<text x="99.4" y="51.7">5%</text>
<text x="106.7" y="51.7">5%</text>
<text x="114" y="48.1">1%</text>
<text x="128.7" y="53.6">1%</text>
<text x="136" y="53.6">1%</text>
<text x="170.8" y="51.7">5%</text>
<text x="178.1" y="51.7">5%</text>
<text x="185.5" y="48.1">1%</text>
<text x="200.1" y="53.6">1%</text>
<text x="207.4" y="53.6">1%</text>
<text x="38.9" y="60.9">1%</text>
<text x="51.8" y="64.6">5%</text>
<text x="59.1" y="64.6">5%</text>
<text x="114" y="79.2">1%</text>
<text x="185.5" y="79.2">1%</text>
<text x="99.4" y="93.9">5%</text>
<text x="106.7" y="93.9">5%</text>
<text x="114" y="90.2">1%</text>
<text x="128.7" y="95.7">1%</text>
<text x="136" y="95.7">1%</text>
<text x="170.8" y="93.9">5%</text>
<text x="178.1" y="93.9">5%</text>
<text x="185.5" y="90.2">1%</text>
<text x="200.1" y="95.7">1%</text>
<text x="207.4" y="95.7">1%</text>
<text x="165.3" y="128.7">1%</text>
<text x="101.2" y="137.8">1%</text>
<text x="126.8" y="137.8">1%</text>
<text x="178.1" y="132.3">10%</text>
<text x="260.5" y="134.2">10%</text>
<text x="216.6" y="139.7">1%</text>
<text x="134.2" y="147">1%</text>
</g>
<text font-size="1.7" fill="#00f" x="110.4" y="147">GND</text>
<g font-size="1.5" fill="#800000">
<text x="84.8" y="31.6">USB4_DX_P</text>
<text x="139.7" y="31.6">USB4_D_P</text>
<text x="156.2" y="31.6">USB3_DX_P</text>
<text x="211.1" y="31.6">USB3_D_P</text>
<text x="10.8" y="46.3">USB0_D_P</text>
<text x="68.2" y="46.3">USB0_DX_P</text>
<text x="84.7" y="42.6">USB4_DX_N</text>
<text x="139.7" y="42.6">USB4_D_N</text>
<text x="156.1" y="42.6">USB3_DX_N</text>
<text x="211.1" y="42.6">USB3_D_N</text>
<text x="10.6" y="55.5">USB0_D_N</text>
<text x="68.2" y="55.5">USB0_DX_N</text>
<text x="84.8" y="73.7">USB2_DX_P</text>
<text x="139.7" y="73.7">USB2_D_P</text>
<text x="156.2" y="73.7">USB1_DX_P</text>
<text x="211.1" y="73.7">USB1_D_P</text>
<text x="84.7" y="84.8">USB2_DX_N</text>
<text x="139.7" y="84.8">USB2_D_N</text>
<text x="156.1" y="84.8">USB1_DX_N</text>
<text x="211.1" y="84.8">USB1_D_N</text>
<text x="22.5" y="119.5">USB0_DX_P</text>
<text x="22.4" y="121.4">USB0_DX_N</text>
<text x="22.4" y="125">USB1_DX_N</text>
<text x="180" y="123.2">USB-Reset</text>
<text x="206.2" y="123.2">EECLK</text>
<text x="22.4" y="130.5">USB2_DX_N</text>
<text x="22.5" y="126.9">USB1_DX_P</text>
<text x="66.4" y="130.5">USB-Reset</text>
<text x="68.2" y="126.9">EXTMEM</text>
<text x="197.7" y="126.9">EEDATA</text>
<text x="219.5" y="126.9">USB-Reset</text>
<text x="22.4" y="136">USB3_DX_N</text>
<text x="22.5" y="137.8">USB3_DX_P</text>
<text x="22.5" y="132.3">USB2_DX_P</text>
<text x="66.4" y="134.2">EEDATA</text>
<text x="66.4" y="132.3">EECLK</text>
<text x="163.5" y="134.2">USB-Reset</text>
<text x="22.4" y="141.5">USB4_DX_N</text>
<text x="22.5" y="143.3">USB4_DX_P</text>
<text x="86.9" y="141.5">USB XTAL 1</text>
<text x="143.3" y="141.5">USB XTAL 2</text>
<text x="233" y="143.3">EXTMEM</text>
<text x="22.7" y="159.8">USB XTAL 2</text>
<text x="22.8" y="158">USB XTAL 1</text>
</g>
<text font-size="1" fill="#00f" x="112.6" y="143.1" transform="rotate(-90 112.6 143.1)">6MHz</text>
</svg>
